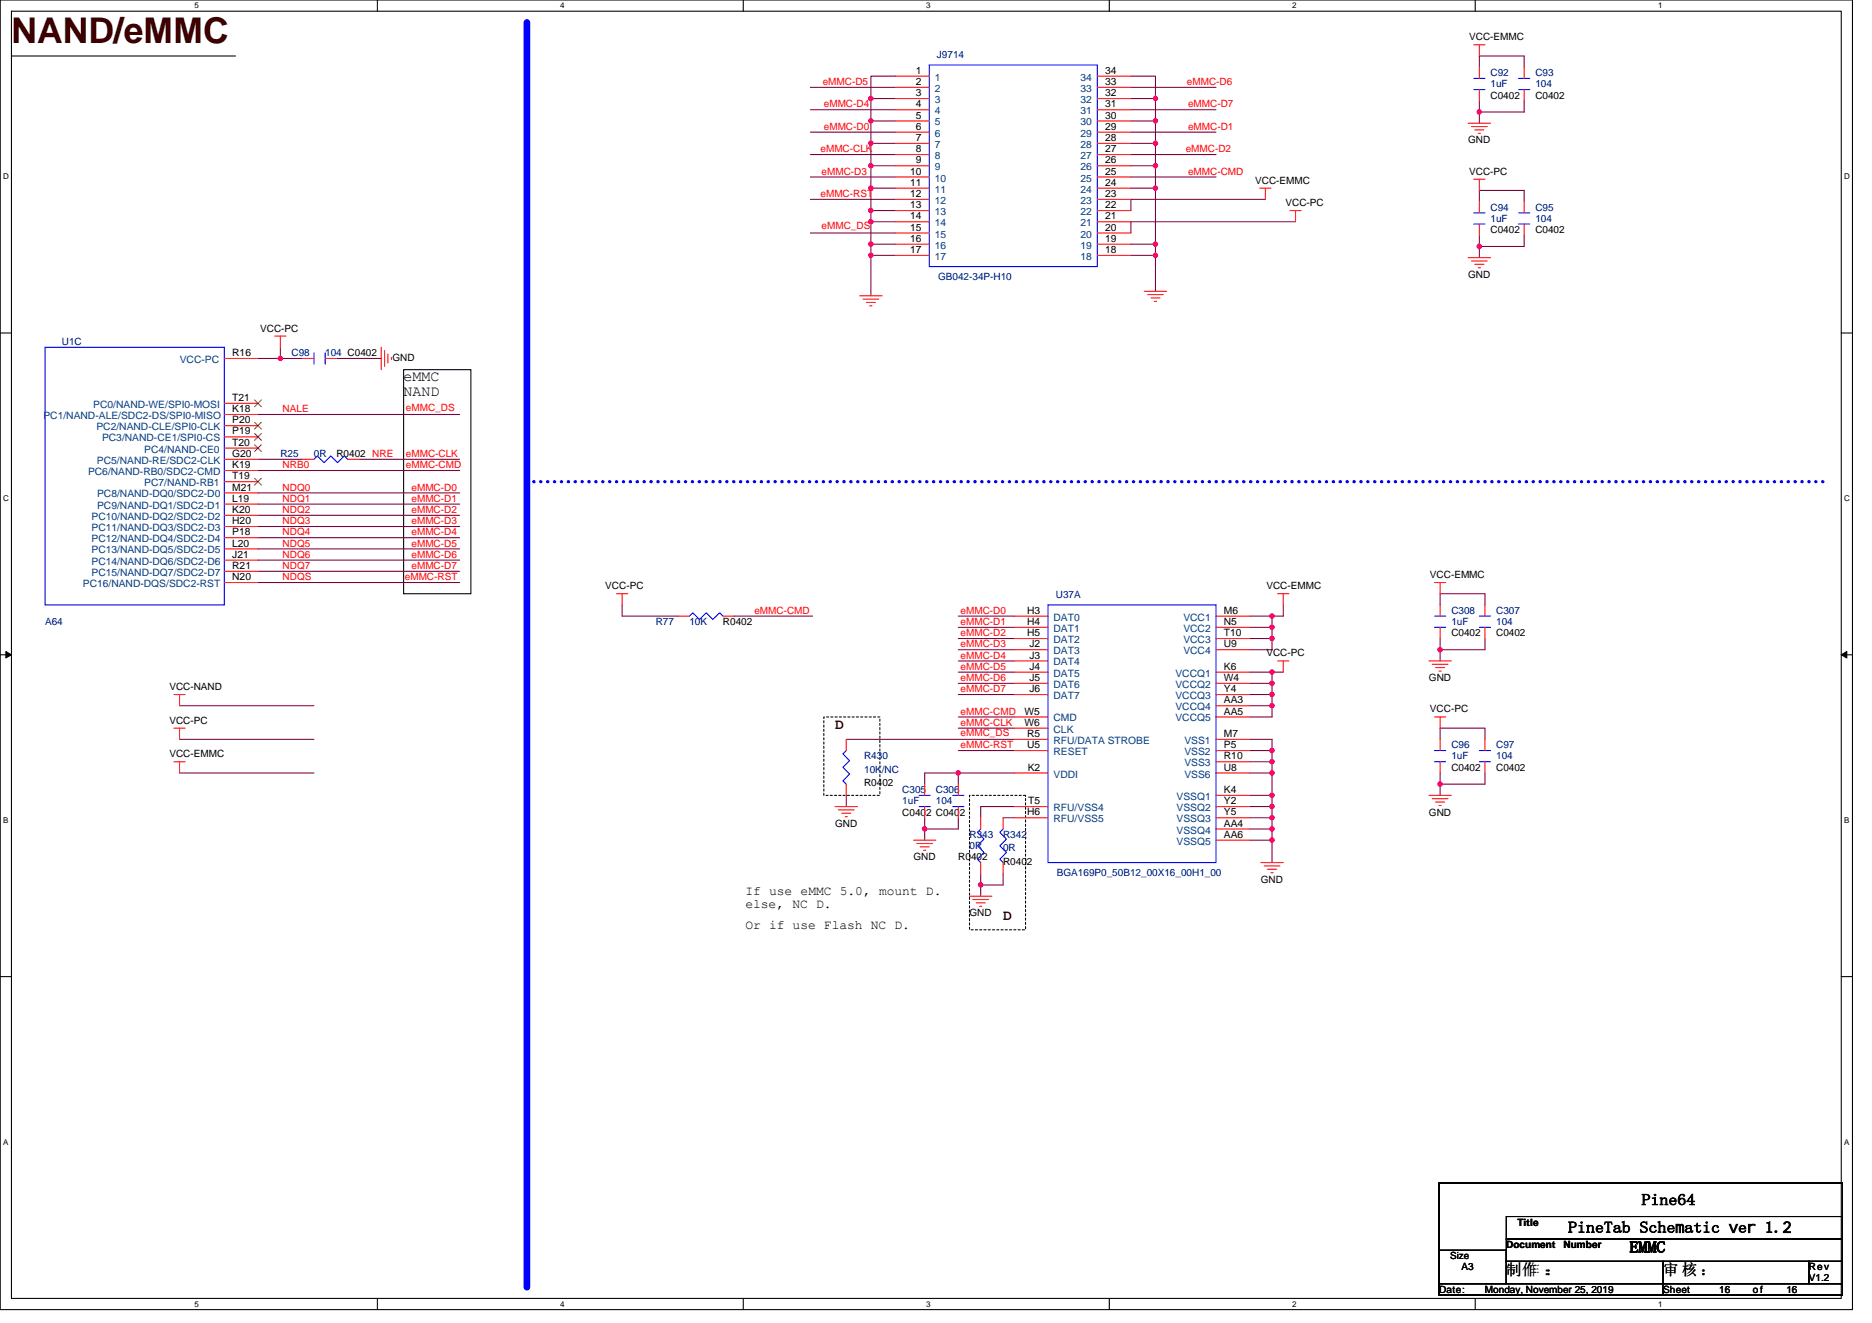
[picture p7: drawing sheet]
<svg xmlns="http://www.w3.org/2000/svg" width="297mm" height="210mm" viewBox="0 0 297 210" stroke-linecap="round" stroke-linejoin="round" font-family="sans-serif">
<path d="M0 0h293.9v207.9h-293.9zM1.8 1.8h290.4v204.3h-290.4z" fill="none" stroke="#000" stroke-width=".17"/>
<g fill="#fff">
<path d="M30.8 .2h.7v1.4h-.7z"/>
<path d="M30.8 206.3h.7v1.4h-.7z"/>
</g>
<path d="M59.9 0v1.8M59.9 206.1v1.8" fill="none" stroke="#000" stroke-width=".17"/>
<g fill="#fff">
<path d="M88.9 .2h.7v1.4h-.7z"/>
<path d="M88.9 206.3h.7v1.4h-.7z"/>
</g>
<path d="M117.9 0v1.8M117.9 206.1v1.8" fill="none" stroke="#000" stroke-width=".17"/>
<g fill="#fff">
<path d="M147 .2h.7v1.4h-.7z"/>
<path d="M147 206.3h.7v1.4h-.7z"/>
</g>
<path d="M176 0v1.8M176 206.1v1.8" fill="none" stroke="#000" stroke-width=".17"/>
<g fill="#fff">
<path d="M205 .2h.7v1.4h-.7z"/>
<path d="M205 206.3h.7v1.4h-.7z"/>
</g>
<path d="M234.1 0v1.8M234.1 206.1v1.8" fill="none" stroke="#000" stroke-width=".17"/>
<g fill="#fff">
<path d="M263.1 .2h.7v1.4h-.7z"/>
<path d="M263.1 206.3h.7v1.4h-.7z"/>
<path d="M.5 27.3h.9v1.4h-.9z"/>
<path d="M292.6 27.3h.9v1.4h-.9z"/>
<path d="M.5 78.4h.9v1.4h-.9z"/>
<path d="M292.6 78.4h.9v1.4h-.9z"/>
</g>
<path d="M0 52.9h1.8M292.2 52.9h1.7" fill="none" stroke="#000" stroke-width=".17"/>
<g fill="#fff">
<path d="M.5 129.5h.8v1.4h-.8z"/>
<path d="M292.6 129.5h.9v1.4h-.9z"/>
</g>
<path d="M0 103.9h1.8M292.2 103.9h1.7" fill="none" stroke="#000" stroke-width=".17"/>
<g fill="#000" stroke="#000" stroke-width=".16">
<path d="M.9 103.4l.9 .5-.9 .5z" fill-rule="evenodd"/>
<path d="M292.2 103.9l.8-.5v1z" fill-rule="evenodd"/>
</g>
<g fill="#fff">
<path d="M.5 180.5h.8v1.4h-.8z"/>
<path d="M292.6 180.5h.9v1.4h-.9z"/>
</g>
<g fill="none" stroke="#000" stroke-width=".17">
<path d="M1.8 8.9h35.6M64 58.7h10.7v35.5h-10.7zM0 155h1.8M292.2 155h1.7M228.3 198.4h10.7v5.4h-10.7zM228.3 187.7h64.1v17.8h-64.1zM239 196.6h53.4v3.6h-53.4zM239 193.1h53.4v3.5h-53.4zM228.3 203.8h35.6v1.7h-35.6zM239 200.2h24.9v3.6h-24.9zM263.9 203.8h28.5v1.7h-28.5zM263.9 200.2h23.1v3.6h-23.1z"/>
<path d="M287 200.2h5.4v3.6h-5.4z"/>
</g>
<path d="M83.6 3.6v200.7" fill="none" stroke="#00f" stroke-width="1.1"/>
<path d="M83.6 76.5h206.3" fill="none" stroke="#00f" stroke-width=".53" stroke-dasharray="0 1.1"/>
<path d="M130.7 113.8h8.9v12.4h-8.9zM153.8 126.2h8.9v21.4h-8.9z" fill="none" stroke="#000" stroke-width=".17" stroke-dasharray=".3 .3"/>
<g fill="none" stroke="#800040" stroke-width=".17">
<path d="M128.6 13.9h13.5M128.6 17.4h13.5M142.1 15.6h-3.9v3.6M142.1 19.2h-3.9v3.6M142.1 12.1h-3.9v3.5M179.4 13.9h13.6M179.4 17.4h13.6M179.4 19.2h3.9M179.4 15.6h3.9M179.4 12.1h3.9v3.5M183.3 15.6v30.6M234.7 10.7v-1.8h7.1v1.8"/>
<path d="M234.7 16v3.6M241.8 16v1.8h-7.1M128.6 21h13.5M128.6 31.6h13.5M128.6 24.5h13.5M128.6 28.1h13.5M128.6 37h13.5M138.2 38.8v1.7M138.2 38.8h3.9M142.1 35.2h-3.9v3.6M142.1 33.4h-3.9v1.8M142.1 22.8h-3.9v3.5"/>
<path d="M142.1 26.3h-3.9v3.6M142.1 29.9h-3.9v3.5M179.4 21h13.6M179.4 24.5h13.6M179.4 28.1h13.6M179.4 38.8h3.9M179.4 29.9h3.9M179.4 26.3h3.9M179.4 22.8h3.9M200.8 31.6h-21.4v1.8M205.6 35.2h-26.2v1.8M234.7 32v-1.8h7.1v1.8"/>
<path d="M234.7 37.3v3.6M241.8 37.3v1.8h-7.1M40.9 56.9h7.1M44.5 55.1v1.8M53.4 56.9h7.1M142.1 40.5h-3.9v6.4M179.4 40.5h3.9M40.9 72.9h7.1M40.9 65.8h32M40.9 78.2h32M40.9 74.7h32M56.9 72.9h16"/>
<path d="M40.9 83.6h32M40.9 81.8h32M40.9 80h32M40.9 90.7h32M40.9 88.9h32M40.9 87.1h32M40.9 85.3h32M40.9 92.5h32M98.7 96v1.8h8.9M116.5 97.8h12.4M152.1 97.8h8.8M152.1 99.6h8.8"/>
<path d="M198.3 99.6h3.5M201.8 97.8v5.3h-3.5M203.6 96v1.8h-5.3M228.5 96v-1.8h7.1v1.8M28.5 112h21.3M28.5 117.3h21.3M134.3 117.3h26.6M152.1 101.3h8.8M152.1 103.1h8.8M152.1 108.5h8.8M152.1 110.2h8.8M152.1 113.8h8.8"/>
<path d="M152.1 119.1h8.8M152.1 104.9h8.8M152.1 106.7h8.8M152.1 115.6h8.8M198.3 112h3.5M198.3 117.3h3.5v19.6M198.3 101.3h3.5M198.3 108.5h3.5M198.3 110.2h3.5M198.3 119.1h3.5M198.3 106.7h5.3M201.8 106.7v7.1h-3.5"/>
<path d="M228.5 117.3v-1.7h7.1v1.7M228.5 103.1v1.8M228.5 101.3v1.8h7.1v-1.8M28.5 122.7h21.3M134.3 126.2v1.8M146.7 129.8v3.6M152.1 129.8v1.8h-5.4M152.1 122.7v1.8M155.6 138.7v3.5M159.2 129.8h1.7M159.2 138.7v1.8h-3.6M160.9 122.7h-14.2v1.8"/>
<path d="M160.9 128h-5.3v1.8M198.3 122.7h3.5M198.3 120.9h3.5M198.3 126.2h3.5M198.3 128h3.5M198.3 129.8h3.5M198.3 131.6h3.5M198.3 133.4h3.5M228.5 124.5v1.7M228.5 122.7v1.8h7.1v-1.8"/>
</g>
<g fill="#f0f" stroke="#f0f" stroke-width=".17">
<circle cx="234.7" cy="39.1" r=".35"/>
<circle cx="44.5" cy="56.9" r=".35"/>
<circle cx="234.7" cy="17.8" r=".35"/>
<circle cx="138.2" cy="15.6" r=".35"/>
<circle cx="183.3" cy="15.6" r=".34"/>
<circle cx="138.2" cy="38.7" r=".35"/>
<circle cx="138.2" cy="40.5" r=".35"/>
<circle cx="138.2" cy="33.4" r=".35"/>
<circle cx="138.2" cy="35.2" r=".35"/>
<circle cx="183.3" cy="40.5" r=".34"/>
<circle cx="138.2" cy="19.2" r=".35"/>
<circle cx="138.2" cy="22.7" r=".35"/>
<circle cx="138.2" cy="26.3" r=".35"/>
<circle cx="138.2" cy="29.9" r=".35"/>
<circle cx="183.3" cy="38.7" r=".34"/>
<circle cx="183.3" cy="26.3" r=".34"/>
<circle cx="183.3" cy="29.9" r=".34"/>
<circle cx="183.3" cy="22.7" r=".34"/>
<circle cx="183.3" cy="19.2" r=".34"/>
<circle cx="201.8" cy="99.6" r=".35"/>
<circle cx="201.8" cy="97.8" r=".35"/>
<circle cx="201.8" cy="101.3" r=".35"/>
<circle cx="201.8" cy="108.4" r=".35"/>
<circle cx="201.8" cy="112" r=".35"/>
<circle cx="201.8" cy="110.2" r=".35"/>
<circle cx="201.8" cy="120.9" r=".35"/>
<circle cx="201.8" cy="126.2" r=".35"/>
<circle cx="201.8" cy="128" r=".35"/>
<circle cx="201.8" cy="133.3" r=".35"/>
<circle cx="201.8" cy="119.1" r=".35"/>
<circle cx="201.8" cy="122.7" r=".35"/>
<circle cx="146.7" cy="131.6" r=".35"/>
<circle cx="152" cy="122.7" r=".35"/>
<circle cx="155.6" cy="140.4" r=".35"/>
<circle cx="201.8" cy="131.6" r=".35"/>
<circle cx="201.8" cy="129.8" r=".35"/>
<circle cx="201.8" cy="106.7" r=".35"/>
<circle cx="228.5" cy="124.4" r=".35"/>
<circle cx="228.5" cy="103.1" r=".35"/>
</g>
<g fill="none" stroke="#f00" stroke-width=".17">
<path d="M142.1 12.1h5.3M142.1 13.9h5.3M142.1 15.6h5.3M142.1 17.4h5.3M142.1 19.2h5.3M174.1 12.1h5.3M174.1 13.9h5.3M174.1 15.6h5.3M174.1 17.4h5.3M174.1 19.2h5.3M233 19.6h3.5M233.8 7.1h1.8"/>
<path d="M234.7 7.1v1.8M234.7 10.7v1.7M234.7 14.2v1.8M241.8 10.7v1.7M241.8 14.2v1.8M142.1 33.4h5.3M142.1 29.9h5.3M142.1 21h5.3M142.1 22.8h5.3M142.1 24.5h5.3M142.1 26.3h5.3M142.1 28.1h5.3"/>
<path d="M142.1 31.6h5.3M142.1 35.2h5.3M142.1 37h5.3M142.1 38.8h5.3M174.1 33.4h5.3M174.1 29.9h5.3M174.1 21h5.3M174.1 22.8h5.3M174.1 24.5h5.3M174.1 26.3h5.3M174.1 28.1h5.3M174.1 31.6h5.3"/>
<path d="M174.1 35.2h5.3M174.1 37h5.3M174.1 38.8h5.3M199.9 29.9h1.8M200.8 29.9v1.7M204.7 33.4h1.8M205.6 33.4v1.8M233.5 20.1h2.5M233.8 28.4h1.8M234 20.6h1.5M234.6 21.2h.3M234.7 28.4v1.8"/>
<path d="M234.7 32v1.8M234.7 35.6v1.7M241.8 32v1.8M241.8 35.6v1.7M35.6 56.9h5.3M43.6 53.3h1.8M44.5 53.3v1.8M48 56.9h1.8M51.6 56.9h1.8M60.5 55.1v3.6M61 55.6v2.5M61.5 56.2v1.4"/>
<path d="M62.1 56.7v.4M136.4 46.9h3.6M136.9 47.5h2.5M137.5 48h1.4M138 48.5h.4M142.1 40.5h5.3M174.1 40.5h5.3M181.6 46.2h3.5M182.1 46.8h2.5M182.6 47.3h1.5M183.2 47.8h.3M233 40.9h3.5"/>
<path d="M233.5 41.4h2.5M234 42h1.5M234.6 42.5h.3M35.6 72.9h5.3M35.6 69.3h5.3M35.6 71.1h5.3M35.6 74.7h5.3M35.6 76.5h5.3M35.6 78.2h5.3M35.6 64h5.3M35.6 65.8h5.3M35.6 67.6h5.3"/>
<path d="M48 72.9h1.8M55.2 72.9h1.7M35.6 92.5h5.3M35.6 80h5.3M35.6 81.8h5.3M35.6 83.6h5.3M35.6 85.3h5.3M35.6 87.1h5.3M35.6 88.9h5.3M35.6 90.7h5.3M97.8 94.2h1.8M98.7 94.2v1.8"/>
<path d="M107.6 97.8h1.8M114.7 97.8h1.8M160.9 97.8h5.4M160.9 99.6h5.4M193 97.8h5.3M193 99.6h5.3M202.7 94.2h1.8M203.6 94.2v1.8M227.6 92.5h1.8M228.5 92.5v1.7M228.5 96v1.8M228.5 99.6v1.7"/>
<path d="M235.6 96v1.8M235.6 99.6v1.7M27.6 110.2h1.8M27.6 115.6h1.8M28.5 110.2v1.8M28.5 115.6v1.7M134.3 117.3v1.8M160.9 110.2h5.4M160.9 115.6h5.4M160.9 104.9h5.4M160.9 113.8h5.4M160.9 101.3h5.4"/>
<path d="M160.9 103.1h5.4M160.9 106.7h5.4M160.9 108.5h5.4M160.9 117.3h5.4M160.9 119.1h5.4M193 110.2h5.3M193 113.8h5.3M193 101.3h5.3M193 103.1h5.3M193 106.7h5.3M193 108.5h5.3M193 117.3h5.3"/>
<path d="M193 119.1h5.3M193 112h5.3M202.7 104.9h1.8M203.6 104.9v1.8M226.7 104.9h3.6M227.3 105.4h2.5M227.6 113.8h1.8M227.8 106h1.4M228.3 106.5h.4M228.5 113.8v1.8M228.5 117.3v1.8M235.6 117.3v1.8"/>
<path d="M27.6 120.9h1.8M28.5 120.9v1.8M132.5 128h3.6M133 128.5h2.5M133.6 129.1h1.4M134.1 129.6h.3M134.3 124.5v1.7M144.9 133.4h3.6M145.5 133.9h2.5M146 134.4h1.4M146.6 135h.3M146.7 124.5v1.7"/>
<path d="M146.7 128v1.8M152.1 124.5v1.7M152.1 128v1.8M155.6 129.8v1.8M155.6 136.9v1.8M159.2 129.8v1.8M159.2 136.9v1.8M160.9 128h5.4M160.9 122.7h5.4M160.9 129.8h5.4M193 120.9h5.3M193 133.4h5.3"/>
<path d="M193 128h5.3M193 126.2h5.3M193 122.7h5.3M193 129.8h5.3M193 131.6h5.3M200.1 136.9h3.5M200.6 137.4h2.5M201.1 138h1.5M201.7 138.5h.3M226.7 126.2h3.6M227.3 126.8h2.5M227.8 127.3h1.4"/>
<path d="M228.3 127.8h.4M228.5 120.9v1.8M235.6 120.9v1.8M153.8 142.2h3.6M154.4 142.8h2.5M154.9 143.3h1.4M155.4 143.8h.4"/>
</g>
<g fill="none" stroke="#00f" stroke-width=".17">
<path d="M147.4 10.3h26.7v32h-26.7zM233.8 14.2h1.8M233.8 12.4h1.8M241 14.2h1.7M241 12.4h1.7M233.8 35.6h1.8M233.8 33.8h1.8M241 35.6h1.7M241 33.8h1.7M7.2 55.1h28.4v40.9h-28.4zM49.8 56v1.8M51.6 56v1.8"/>
<path d="M49.8 72.9l.6-.5 1 1 1.1-1 1 1 1.1-1 .6 .5M109.4 97.8l.5-.5 1.1 1 1.1-1 1 1 1.1-1 .5 .5M166.3 96h26.7v40.9h-26.7zM227.6 99.6h1.8M227.6 97.8h1.8M234.7 99.6h1.8M234.7 97.8h1.8M134.3 119.1l-.6 .6 1.1 1-1.1 1.1 1.1 1.1-1.1 1 .6 .6M227.6 119.1h1.8M234.7 119.1h1.8M145.8 128h1.8M145.8 126.2h1.8"/>
<path d="M151.2 128h1.7M151.2 126.2h1.7M155.6 131.6l-.5 .5 1 1.1-1 1 1 1.1-1 1.1 .5 .5M159.2 131.6l-.6 .5 1.1 1.1-1.1 1 1.1 1.1-1.1 1.1 .6 .5M227.6 120.9h1.8M234.7 120.9h1.8"/>
</g>
<path d="M40.4 68.8l1.1 1.1M40.4 70.6l1.1 1.1M40.4 75.9l1.1 1.1M40.4 63.5l1.1 1.1M40.4 67l1.1 1.1M41.5 68.8l-1.1 1.1M41.5 70.6l-1.1 1.1M41.5 75.9l-1.1 1.1M41.5 63.5l-1.1 1.1M41.5 67l-1.1 1.1" fill="none" stroke="#804000" stroke-width=".16"/>
<text font-size="5.6" fill="#400000" x="1.8" y="6.9">NAND/eMMC</text>
<g font-size="2.5">
<text x="260.5" y="191.3">Pine64</text>
<text x="248.8" y="195.6">PineTab Schematic ver 1.2</text>
<text x="239" y="202.4">制作 ：</text>
<text x="239" y="202.4">制 作 ：</text>
<text x="258.6" y="198.8">EMMC</text>
<text x="263.9" y="202.4">审 核 ：</text>
</g>
<g font-size="2.4">
<text x="64" y="60.5">eMMC</text>
<text x="64" y="62.9">NAND</text>
</g>
<g font-size="2.4" fill="#400000">
<text x="132.5" y="115.8">D</text>
<text x="159.2" y="146">D</text>
</g>
<g font-size="2.1">
<text x="118.3" y="142.1">If use eMMC 5.0, mount D.</text>
<text x="118.3" y="144.2">else, NC D.</text>
<text x="118.3" y="147.4">Or if use Flash NC D.</text>
</g>
<g font-size="1.6">
<text x="145.3" y="11.7">1</text>
<text x="175.4" y="11.7">34</text>
<text x="233.1" y="6.4">VCC-EMMC</text>
<text x="145.3" y="13.5">2</text>
<text x="145.3" y="15.3">3</text>
<text x="145.3" y="17">4</text>
<text x="175.4" y="17">31</text>
<text x="175.4" y="15.3">32</text>
<text x="175.4" y="13.5">33</text>
<text x="236.5" y="15.6">C0402</text>
<text x="243.6" y="15.6">C0402</text>
<text x="145.3" y="18.8">5</text>
<text x="145.3" y="20.6">6</text>
<text x="145.3" y="22.4">7</text>
<text x="175.4" y="22.4">28</text>
<text x="175.4" y="20.6">29</text>
<text x="175.4" y="18.8">30</text>
<text x="233" y="22.8">GND</text>
<text x="144.4" y="27.7">10</text>
<text x="144.4" y="29.5">11</text>
<text x="145.3" y="24.2">8</text>
<text x="145.3" y="25.9">9</text>
<text x="175.4" y="29.5">24</text>
<text x="175.4" y="27.7">25</text>
<text x="175.4" y="25.9">26</text>
<text x="175.4" y="24.2">27</text>
<text x="199.2" y="29.1">VCC-EMMC</text>
<text x="233.1" y="27.7">VCC-PC</text>
<text x="144.4" y="31.3">12</text>
<text x="144.4" y="33">13</text>
<text x="144.4" y="34.8">14</text>
<text x="175.4" y="34.8">21</text>
<text x="175.4" y="33">22</text>
<text x="175.4" y="31.3">23</text>
<text x="204" y="32.7">VCC-PC</text>
<text x="144.4" y="36.6">15</text>
<text x="144.4" y="38.4">16</text>
<text x="144.4" y="40.2">17</text>
<text x="175.4" y="40.2">18</text>
<text x="175.4" y="38.4">19</text>
<text x="175.4" y="36.6">20</text>
<text x="236.5" y="37">C0402</text>
<text x="243.6" y="37">C0402</text>
<text x="233" y="44.1">GND</text>
<text x="41.3" y="52.6">VCC-PC</text>
<text x="36.8" y="56.5">R16</text>
<text x="62.3" y="57.3">GND</text>
<text x="36.8" y="63.6">T21</text>
<text x="36.8" y="65.4">K18</text>
<text x="36.8" y="69">P19</text>
<text x="36.8" y="67.2">P20</text>
<text x="36.8" y="70.7">T20</text>
<text x="36.8" y="77.9">M21</text>
<text x="36.8" y="72.5">G20</text>
<text x="36.8" y="76.1">T19</text>
<text x="36.8" y="74.3">K19</text>
<text x="53.4" y="72.5">R0402 NRE</text>
<text x="36.8" y="79.6">L19</text>
<text x="36.8" y="81.4">K20</text>
<text x="36.8" y="83.2">H20</text>
<text x="36.8" y="85">P18</text>
<text x="36.8" y="86.7">L20</text>
<text x="36.8" y="88.5">J21</text>
<text x="36.8" y="92.1">N20</text>
<text x="36.8" y="90.3">R21</text>
<text x="96.1" y="93.5">VCC-PC</text>
<text x="201" y="93.5">VCC-EMMC</text>
<text x="226.9" y="91.7">VCC-EMMC</text>
<text x="114.7" y="99.2">R0402</text>
<text x="163" y="97.4">H3</text>
<text x="163" y="99.2">H4</text>
<text x="163" y="101">H5</text>
<text x="194.2" y="97.4">M6</text>
<text x="194.2" y="99.2">N5</text>
<text x="194.2" y="101">T10</text>
<text x="230.3" y="101">C0402</text>
<text x="237.4" y="101">C0402</text>
<text x="163.3" y="102.7">J2</text>
<text x="163.3" y="104.5">J3</text>
<text x="163.3" y="106.3">J4</text>
<text x="194.2" y="102.7">U9</text>
<text x="194.2" y="106.3">K6</text>
<text x="201" y="104.2">VCC-PC</text>
<text x="26.9" y="109.5">VCC-NAND</text>
<text x="162.6" y="113.4">W5</text>
<text x="163.3" y="108.1">J5</text>
<text x="163.3" y="109.9">J6</text>
<text x="194.2" y="108.1">W4</text>
<text x="194.2" y="109.9">Y4</text>
<text x="194.2" y="111.6">AA3</text>
<text x="194.2" y="113.4">AA5</text>
<text x="226.7" y="108.1">GND</text>
<text x="226.9" y="113.1">VCC-PC</text>
<text x="26.9" y="114.9">VCC-PC</text>
<text x="162.6" y="115.2">W6</text>
<text x="163" y="117">R5</text>
<text x="163" y="118.7">U5</text>
<text x="194.2" y="117">M7</text>
<text x="194.2" y="118.7">P5</text>
<text x="26.9" y="120.2">VCC-EMMC</text>
<text x="137.1" y="124.8">R0402</text>
<text x="163.1" y="122.3">K2</text>
<text x="194.2" y="125.9">K4</text>
<text x="194.2" y="120.5">R10</text>
<text x="194.2" y="122.3">U8</text>
<text x="230.3" y="122.3">C0402</text>
<text x="237.4" y="122.3">C0402</text>
<text x="132.5" y="131.2">GND</text>
<text x="143.2" y="129.4">C0402 C0402</text>
<text x="163" y="129.4">H6</text>
<text x="163.1" y="127.6">T5</text>
<text x="194.2" y="127.6">Y2</text>
<text x="194.2" y="129.4">Y5</text>
<text x="194.2" y="131.2">AA4</text>
<text x="226.7" y="129.4">GND</text>
<text x="144.9" y="136.5">GND</text>
<text x="152.1" y="136.5">R0402</text>
<text x="159.2" y="137.3">R0402</text>
<text x="194.2" y="133">AA6</text>
<text x="200.1" y="140.1">GND</text>
<text x="153.8" y="145.4">GND</text>
<text x="240.8" y="194.6">Title</text>
<text x="230.1" y="199.8">Size</text>
<text x="231.9" y="201.6">A3</text>
<text x="239" y="198.1">Document</text>
<text x="248.1" y="198.1">Number</text>
<text x="287" y="201.6">Rev</text>
<text x="287" y="203.4">V1.2</text>
<text x="228.3" y="205.2">Date:</text>
<text x="235.6" y="205.2">Monday, November 25, 2019</text>
<text x="263.9" y="205.2">Sheet</text>
<text x="272.8" y="205.2">16</text>
<text x="278.1" y="205.2">of</text>
<text x="283.5" y="205.2">16</text>
</g>
<g font-size="1.6" fill="#000080">
<text x="148.7" y="9.2">J9714</text>
<text x="236.5" y="12.1">C92</text>
<text x="236.5" y="13.9">1uF</text>
<text x="243.6" y="12.1">C93</text>
<text x="243.6" y="13.9">104</text>
<text x="236.5" y="33.4">C94</text>
<text x="236.5" y="35.2">1uF</text>
<text x="243.6" y="33.4">C95</text>
<text x="243.6" y="35.2">104</text>
<text x="148.9" y="44.4">GB042-34P-H10</text>
<text x="9.8" y="54.8">U1C</text>
<text x="46.3" y="56.5">C98</text>
<text x="51.6" y="56.5">104 C0402</text>
<text x="44.5" y="72.5">R25</text>
<text x="49.8" y="72.5">0R</text>
<text x="167.5" y="94.9">U37A</text>
<text x="7.2" y="99.2">A64</text>
<text x="104.1" y="99.2">R77</text>
<text x="109.4" y="99.2">10K</text>
<text x="230.3" y="97.4">C308</text>
<text x="230.3" y="99.2">1uF</text>
<text x="237.4" y="97.4">C307</text>
<text x="237.4" y="99.2">104</text>
<text x="230.3" y="118.8">C96</text>
<text x="237.4" y="118.8">C97</text>
<text x="137.1" y="120.5">R430</text>
<text x="137.1" y="122.7">10K/NC</text>
<text x="143.2" y="125.9">C305</text>
<text x="148.5" y="125.9">C306</text>
<text x="230.3" y="120.5">1uF</text>
<text x="237.4" y="120.5">104</text>
<text x="143.2" y="127.7">1uF</text>
<text x="148.5" y="127.7">104</text>
<text x="153.8" y="133">R343</text>
<text x="153.8" y="134.8">0R</text>
<text x="159.2" y="133">R342</text>
<text x="159.2" y="135.1">0R</text>
<text x="167.7" y="139">BGA169P0_50B12_00X16_00H1_00</text>
</g>
<g font-size="1.6" fill="#f00">
<text x="130.6" y="13.5">eMMC-D5</text>
<text x="130.7" y="17.1">eMMC-D4</text>
<text x="188.3" y="13.5">eMMC-D6</text>
<text x="188.5" y="17.1">eMMC-D7</text>
<text x="130.7" y="20.6">eMMC-D0</text>
<text x="188.5" y="20.6">eMMC-D1</text>
<text x="130.2" y="24.2">eMMC-CLK</text>
<text x="130.4" y="27.7">eMMC-D3</text>
<text x="188.1" y="24.2">eMMC-D2</text>
<text x="188.5" y="27.7">eMMC-CMD</text>
<text x="130.2" y="31.3">eMMC-RST</text>
<text x="130.4" y="36.4">eMMC_DS</text>
<text x="44.8" y="65.4">NALE</text>
<text x="64.4" y="65.2">eMMC_DS</text>
<text x="44.8" y="74.3">NRB0</text>
<text x="44.8" y="77.9">NDQ0</text>
<text x="64.4" y="74.3">eMMC-CMD</text>
<text x="64.4" y="72.5">eMMC-CLK</text>
<text x="65.3" y="77.9">eMMC-D0</text>
<text x="44.8" y="83.2">NDQ3</text>
<text x="44.8" y="81.4">NDQ2</text>
<text x="44.8" y="79.7">NDQ1</text>
<text x="65.3" y="83.2">eMMC-D3</text>
<text x="65.3" y="81.4">eMMC-D2</text>
<text x="65.3" y="79.7">eMMC-D1</text>
<text x="44.8" y="88.5">NDQ6</text>
<text x="44.8" y="86.8">NDQ5</text>
<text x="44.8" y="85">NDQ4</text>
<text x="65.3" y="86.8">eMMC-D5</text>
<text x="65.3" y="85">eMMC-D4</text>
<text x="65.3" y="88.5">eMMC-D6</text>
<text x="44.8" y="90.3">NDQ7</text>
<text x="44.8" y="92.1">NDQS</text>
<text x="64.2" y="92.1">eMMC-RST</text>
<text x="65.3" y="90.3">eMMC-D7</text>
<text x="119.7" y="97.4">eMMC-CMD</text>
<text x="152.4" y="97.4">eMMC-D0</text>
<text x="152.4" y="99.2">eMMC-D1</text>
<text x="152.4" y="101">eMMC-D2</text>
<text x="152.4" y="102.8">eMMC-D3</text>
<text x="152.4" y="104.5">eMMC-D4</text>
<text x="152.4" y="106.3">eMMC-D5</text>
<text x="152.4" y="108.1">eMMC-D6</text>
<text x="152.4" y="109.9">eMMC-D7</text>
<text x="152.4" y="113.4">eMMC-CMD</text>
<text x="152.4" y="115.2">eMMC-CLK</text>
<text x="152.4" y="118.8">eMMC-RST</text>
<text x="152.4" y="116.8">eMMC_DS</text>
</g>
<g font-size="1.6" fill="#004080">
<text x="148.3" y="12.8">1</text>
<text x="148.3" y="14.6">2</text>
<text x="148.3" y="16.4">3</text>
<text x="171.4" y="16.4">32</text>
<text x="171.4" y="14.6">33</text>
<text x="171.4" y="12.8">34</text>
<text x="148.3" y="18.1">4</text>
<text x="148.3" y="19.9">5</text>
<text x="148.3" y="21.7">6</text>
<text x="148.3" y="23.5">7</text>
<text x="171.4" y="23.5">28</text>
<text x="171.4" y="21.7">29</text>
<text x="171.4" y="19.9">30</text>
<text x="171.4" y="18.1">31</text>
<text x="148.3" y="25.3">8</text>
<text x="148.3" y="27">9</text>
<text x="148.3" y="28.8">10</text>
<text x="171.4" y="28.8">25</text>
<text x="171.4" y="27">26</text>
<text x="171.4" y="25.3">27</text>
<text x="148.3" y="30.6">11</text>
<text x="148.3" y="32.4">12</text>
<text x="148.3" y="34.1">13</text>
<text x="148.3" y="35.9">14</text>
<text x="171.4" y="35.9">21</text>
<text x="171.4" y="34.1">22</text>
<text x="171.4" y="32.4">23</text>
<text x="171.4" y="30.6">24</text>
<text x="148.3" y="37.7">15</text>
<text x="148.3" y="39.5">16</text>
<text x="148.3" y="41.3">17</text>
<text x="171.4" y="41.3">18</text>
<text x="171.4" y="39.5">19</text>
<text x="171.4" y="37.7">20</text>
<text x="28.5" y="57.6">VCC-PC</text>
<text x="14.8" y="64.7">PC0/NAND-WE/SPI0-MOSI</text>
<text x="6.9" y="66.5">PC1/NAND-ALE/SDC2-DS/SPI0-MISO</text>
<text x="15.3" y="68.3">PC2/NAND-CLE/SPI0-CLK</text>
<text x="16.2" y="70.1">PC3/NAND-CE1/SPI0-CS</text>
<text x="22.9" y="71.8">PC4/NAND-CE0</text>
<text x="14" y="75.4">PC6/NAND-RB0/SDC2-CMD</text>
<text x="15.4" y="73.6">PC5/NAND-RE/SDC2-CLK</text>
<text x="22.9" y="77.2">PC7/NAND-RB1</text>
<text x="14.5" y="82.5">PC10/NAND-DQ2/SDC2-D2</text>
<text x="15.4" y="79">PC8/NAND-DQ0/SDC2-D0</text>
<text x="15.4" y="80.7">PC9/NAND-DQ1/SDC2-D1</text>
<text x="14.5" y="84.3">PC11/NAND-DQ3/SDC2-D3</text>
<text x="14.5" y="86.1">PC12/NAND-DQ4/SDC2-D4</text>
<text x="14.5" y="87.8">PC13/NAND-DQ5/SDC2-D5</text>
<text x="14.5" y="89.6">PC14/NAND-DQ6/SDC2-D6</text>
<text x="13.1" y="93.2">PC16/NAND-DQS/SDC2-RST</text>
<text x="14.5" y="91.4">PC15/NAND-DQ7/SDC2-D7</text>
<text x="167.2" y="98.5">DAT0</text>
<text x="167.2" y="100.3">DAT1</text>
<text x="187.8" y="98.5">VCC1</text>
<text x="187.8" y="100.3">VCC2</text>
<text x="167.2" y="102.1">DAT2</text>
<text x="167.2" y="103.8">DAT3</text>
<text x="167.2" y="105.6">DAT4</text>
<text x="167.2" y="107.4">DAT5</text>
<text x="186.5" y="107.4">VCCQ1</text>
<text x="187.8" y="102.1">VCC3</text>
<text x="187.8" y="103.8">VCC4</text>
<text x="167.2" y="109.2">DAT6</text>
<text x="167.2" y="111">DAT7</text>
<text x="186.5" y="109.2">VCCQ2</text>
<text x="186.5" y="111">VCCQ3</text>
<text x="186.5" y="112.7">VCCQ4</text>
<text x="167.2" y="118.1">RFU/DATA STROBE</text>
<text x="167.2" y="119.8">RESET</text>
<text x="167.2" y="114.5">CMD</text>
<text x="167.2" y="116.3">CLK</text>
<text x="186.5" y="114.5">VCCQ5</text>
<text x="187.9" y="118.1">VSS1</text>
<text x="187.9" y="119.8">VSS2</text>
<text x="167.2" y="123.4">VDDI</text>
<text x="187.9" y="121.6">VSS3</text>
<text x="187.9" y="123.4">VSS6</text>
<text x="167.2" y="130.5">RFU/VSS5</text>
<text x="167.2" y="128.7">RFU/VSS4</text>
<text x="186.7" y="127">VSSQ1</text>
<text x="186.7" y="128.7">VSSQ2</text>
<text x="186.7" y="130.5">VSSQ3</text>
<text x="186.7" y="132.3">VSSQ4</text>
<text x="186.7" y="134.1">VSSQ5</text>
</g>
<g font-size="1.3">
<text x="30.8" y="1.3">5</text>
<text x="88.9" y="1.3">4</text>
<text x="147" y="1.3">3</text>
<text x="205" y="1.3">2</text>
<text x="263.1" y="1.3">1</text>
<text x=".5" y="28.4">D</text>
<text x="292.6" y="28.4">D</text>
<text x=".5" y="79.5">C</text>
<text x="292.6" y="79.5">C</text>
<text x=".5" y="130.6">B</text>
<text x="292.6" y="130.6">B</text>
<text x=".5" y="181.7">A</text>
<text x="292.6" y="181.7">A</text>
<text x="30.8" y="207.4">5</text>
<text x="88.9" y="207.4">4</text>
<text x="147" y="207.4">3</text>
<text x="205" y="207.4">2</text>
<text x="263.1" y="207.4">1</text>
</g>
</svg>
